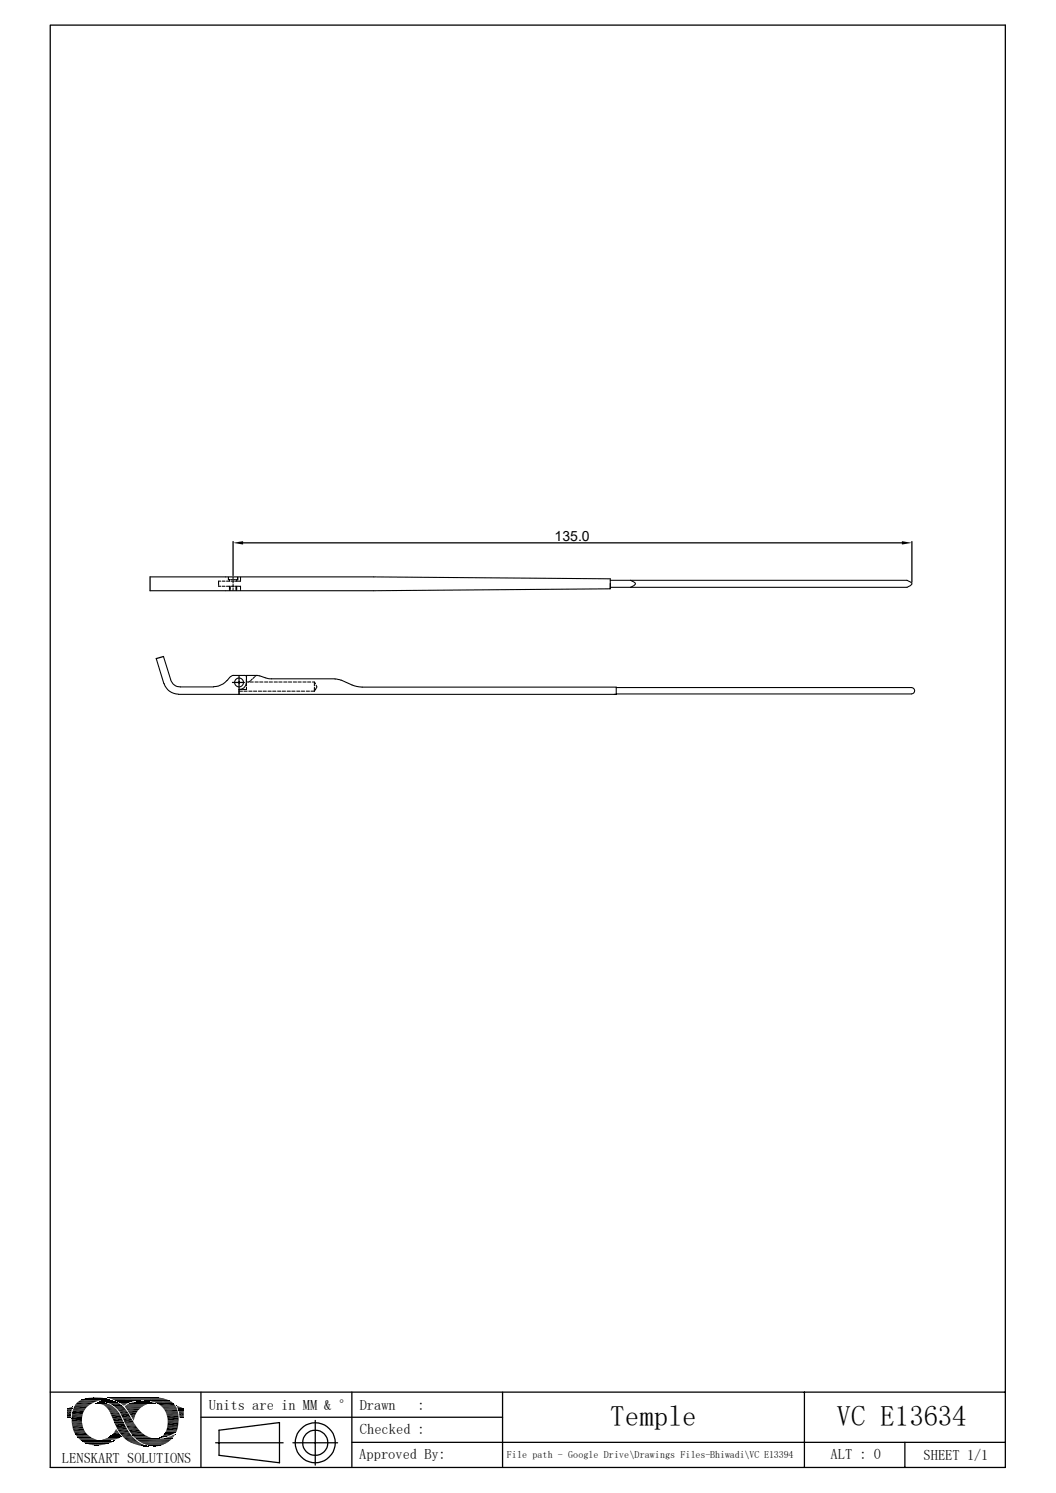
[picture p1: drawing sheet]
<svg xmlns="http://www.w3.org/2000/svg" width="210mm" height="297mm" viewBox="0 0 210 297" stroke-linecap="round" stroke-linejoin="round" font-family="sans-serif">
<g fill="none" stroke="#000" stroke-width=".21">
<path d="M29.8 114.8h44.5l47.1 .3v2l-47.1 .4h-44.5M43.5 115.9v.2M43.5 116.2v.2M43.5 116.5v.1h.4M43.9 115.6h-.4v.2M44.2 116.6h.5M44.2 115.6h.5M45 116.6h.6v.2M45.4 114.8v.5h.3M45.6 117.3v.2M45.6 115.3v.3h-.6M45.6 116.8v.2"/>
<path d="M45.6 117.1v.2M45.8 116.6v.2M45.8 116.8v.2M45.8 117.1v.2M45.8 117.3v.2M45.9 115.3h.4M45.9 115.6h.7M45.9 116.6h.7M46.4 117.1v.4M46.4 114.8v.4M46.4 115.5v.5M46.4 116.2v.6"/>
<path d="M46.4 115.3h.4M46.7 116.6h.3M46.7 115.6h.3M46.9 116.6v.2M46.9 116.8v.2M46.9 117.1v.2M46.9 117.3v.2M47.1 117.3v.2M47.1 115.3v.3M47.1 116.6v.2M47.1 116.8v.2M47.1 117.1v.2"/>
<path d="M47.2 116.6h.3M47.2 115.6h.3M47.3 114.8v.5h-.3M47.6 116.6h.2v.2M47.8 114.8v.1M47.8 115v.2M47.8 115.3v.1M47.8 115.5l-.2 .1M47.8 116.8v.2M47.8 117.1v.2M47.8 117.3v.2M121.4 116v1.1"/>
<path d="M121.4 115.4h59a1.06 1.06 0 0 1 1 .8l-1 .6h-59M125.4 115.4a1.06 1.06 0 0 1 1 .8l-1 .6M31.1 131l1.5 5M32.5 130.6l1.5 4.7a1.97 1.97 0 0 0 1.9 1.4h6.6l.9-.2a3.4 3.4 0 0 0 1.7-1.1M32.6 136a2.95 2.95 0 0 0 2.9 2.1M45.8 134.6l-.7 .8M45.8 134.6l.5-.2h2.6l.1 .2v1.2M47.5 137.5h.7M47.8 137.2h-.3v.9M47.9 137.2h.3M48.4 137.2h.3M48.5 137.5h.6"/>
<path d="M49 135.8a1.38 1.38 0 0 1-1.4 1.4M49 135.7h.4M49 134.8v-.4a6.7 6.7 0 0 1 3.7 .4l1 .2h12.9M49 136.7v.5h-.2M49 135v.6M49 135.9v.5M49.5 137.5h.6M49.7 135.5l-.2 .2M49.7 135.7h.7M50.2 135.1l-.3 .3M50.4 137.5h.7M50.6 134.7l-.3 .3"/>
<path d="M50.7 135.7h.7M51 134.4l-.2 .1M51.4 137.5h.6M51.6 135.7h.7M52.3 137.5h.7M52.6 135.7h.7M53.3 137.5h.6M53.6 135.7h.6M54.2 137.5h.7M54.5 135.7h.7M55.2 137.5h.6M55.5 135.7h.6"/>
<path d="M56.1 137.5h.7M56.4 135.7h.7M57.1 137.5h.6M57.4 135.7h.6M58 137.5h.7M58.3 135.7h.7M59 137.5h.6M59.3 135.7h.6M59.9 137.5h.7M60.2 135.7h.7M60.9 137.5h.7M61.2 135.7h.6"/>
<path d="M61.8 137.5h.7M62.1 135.7h.4l.2 .3M62.5 135.7v.7M62.5 136.7v.8M62.6 137.4l-.1 .1M62.8 137.1l-.1 .2M62.9 136.3l.1 .4-.1 .1M62.9 136.9l-.1 .1M66.6 135.1l1.3 .2M67.9 135.3a9.3 9.3 0 0 0 3.6 1.4h51.1v1.4h-87.1M122.1 138.1h.4M122.6 136.8h58.7a.64 .64 0 0 1 .6 .6 .64 .64 0 0 1-.6 .6h-58.7"/>
<path d="M14.9 279.5h3M15.5 278.8h3.9M32.2 279.9h2.9M14.3 281.7h2.1M14.5 280.4h2.5M15.2 285.7h2.7M24 285.4h2.1M24.4 285.9h2.1M24.9 286.4h2.1M25.1 286.6h2.2M25.4 284.2h2.2M33 281.1h2.4"/>
<path d="M33.4 282.9h2.1"/>
<circle cx="47.5" cy="135.8" r=".88"/>
</g>
<g fill="none" stroke="#000" stroke-width=".25">
<path d="M10 5h189.9v286.9h-189.9zM29.8 114.8v2.7M46.4 107.7v6.8M48.3 108h131.1M181.4 107.7v8.1M32.5 130.6l-1.4 .4M46.2 135.8h1.2M47.5 135.8h.1M47.5 134.4v1.2M47.5 135.7v.1M47.5 135.9v1.2M47.7 135.8h.9"/>
<path d="M10 276.9h189.9M14.7 279.7h2.9M40 276.9v15M70 276.9v15M99.9 276.9v15M160 276.9v15M14.3 281.5h2.1M14.3 283.3h2.1M14.7 284.9h2.4M15 285.5h2.6M24.6 286.1h2.2M24.9 280.1h3.2"/>
<path d="M25.1 283.8h2.1M25.3 284h2.1M26.1 285.4h2.7M27.2 286.5h6.8M33.1 281.3h2.4M33.4 282.7h2.1M40 281.9h59.9M42.9 287h13.4M43.6 284.5l12-1.5v8l-12-1.5zM58.3 287h8.8M62.7 282.6v8.9M70 286.9h129.9"/>
<path d="M180 286.9v5"/>
<circle cx="62.7" cy="287" r="2.51"/>
<circle cx="62.7" cy="287" r="4"/>
</g>
<g fill="#000">
<path d="M46.4 108l1.9-.3v.6zM179.4 107.7l2 .3-2 .3zM14.3 279.9h.1zM13.8 280l.5-.1 .1 .1zM14.3 279.9h.1v.1zM18.3 278h1.6zM18.7 278h1.2zM19.1 279.1h1.9zM19.2 279.1h1.8zM19.2 279.1h1.7zM19.4 279.1h1.5zM19.5 279.1h1z"/>
<path d="M19.4 279.1h1.2zM19.5 279.1h1.1zM19.6 279.1h.9zM19.6 279.2l1.9 .1zM19.7 278.8h.2zM19.6 279.1h.8zM19.8 279.1h.6zM20 279.3l1.7 .1zM19.8 279.1h.4zM20.1 279l.1 .1zM20.1 279h.1zM20.2 279.4h1.6z"/>
<path d="M20.4 279.4l1.7 .2h-1.4zM20.4 279.4h1.4l.3 .2zM20.5 278.7h1.8zM20.5 278.7h1.7zM20.6 278.6l1.6 .1zM20.7 279.6l1.7 .1h-1.5zM20.7 279.6h1.4l.3 .1zM20.6 278.6h1.4zM20.9 278.6h1.1zM20.9 279.7l1.6 .1zM21 279.8l1.7 .2h-1.4zM21 279.8h1.5l.2 .2z"/>
<path d="M21.2 278.6h.3zM20.9 278.6h.8zM21.2 278.6h.5zM21.5 278.4h.3zM21.8 279.2h1.9zM22.4 279.6h1.9zM22.5 279.6h1.8zM22.5 279.6l1.8 .1zM22.6 279.7l2 .2h-1.7zM22.6 279.7h1.7l.3 .2zM22.9 279.9l1.9 .2h-1.7zM22.9 279.9h1.7l.2 .2z"/>
<path d="M23.7 279l1.9 .1zM23.8 279.1h1.8zM23.8 279.1h1.6zM24 279.1h1.4zM24 279.1l1.3 .1zM24 279.2l1 .2h-.7zM24 279.2h1.3l-.3 .2zM24.3 279.4l.6 .1zM24.3 279.4h.7zM24.4 279.5l.3 .1zM24.4 279.5h.5zM24.6 279.6v.1z"/>
<path d="M24.6 279.6h.1zM27.5 278.8h2zM27.5 278.8h1.9zM28.2 278.8h1.2zM28.2 278.8h.7zM30.4 279.2h.4zM30.4 279.2h.5zM30.7 279.2h.2zM30.9 278h.2zM35.1 279.7h.2zM35.1 279.7l.5 .1zM35.2 279.8l.8 .2h-.7z"/>
<path d="M35.2 279.8l.8 .2zM35.3 280l1 .1h-1zM35.3 280h.7l.3 .1zM13.3 280.2h1.1zM13.3 280.2l1 .1zM13.3 280.3l1 .1h-1zM13.3 280.3h1v.1zM13.3 280.4l.9 .4h-.9zM13.3 280.4h1l-.1 .4zM13.3 280.8h.9zM13.3 280.8l.8 .5h-.8zM13.3 280.8h.9l-.1 .5z"/>
<path d="M13.3 281.3l.8 .4h-.8zM13.3 281.3h.8v.4zM13.3 281.7h.8zM13.3 281.7l.8 .2h-.8zM13.3 281.7h.8v.2zM13.3 281.9h.8zM13.3 281.9l.8 .1zM13.4 280.2h1zM13.7 280.1l.7 .1zM13.7 280.1h.7zM13.8 280h.6zM14.3 282.3l2 .4h-2z"/>
<path d="M14.3 282.3h2v.4zM18.3 287.4l1.9 .1zM18.3 287.4h1.9zM18.4 287.5h1.1zM18.4 287.5h1.8zM18.9 287.5h.6zM19.1 287.5h.4zM20.4 286.4l1.9 .1zM20.4 286.4h2zM20.6 286.5h1.5zM20.6 286.5h1.7zM20.7 286.5h1.1z"/>
<path d="M20.7 286.5h1.4zM21 286.5h.6zM21 286.5h.8zM21.3 280l1.7 .2h-1.6zM21.3 280h1.4l.3 .2zM21.3 286.5h.3zM21.4 286.5h.2zM21.4 280.2l1.8 .3h-1.6zM21.4 280.2h1.6l.2 .3zM21.6 280.5h1.6zM21.6 280.5l1.8 .2h-1.7zM21.6 280.5h1.6l.2 .2z"/>
<path d="M21.7 280.7l1.8 .1h-1.7zM21.7 280.7h1.7l.1 .1zM21.8 280.8l1.8 .2h-1.7zM21.8 280.8h1.7l.1 .2zM21.9 281l1.8 .1zM21.9 281.1l1.9 .2h-1.8zM21.9 281.1h1.8l.1 .2zM21.5 286.7h1.1zM21.9 286.7h.7zM22 281.3l1.8 .1zM22 286.7h.6zM22.1 281.4l1.9 .3h-1.8z"/>
<path d="M22.1 281.4h1.7l.2 .3zM22.1 285.6l1.9 .1zM22.1 285.6h1.9zM22.2 281.7l2 .5h-1.8zM22.2 281.7h1.8l.2 .5zM22.2 285.5l1.8 .1zM22.2 285.5h1.7zM22.2 286.7h.5zM22.3 286.7h.4zM22.4 286.7h.3zM22.4 282.2l2.1 .5h-1.9zM22.4 282.2h1.8l.3 .5z"/>
<path d="M22.4 285.3h1.4zM22.4 285.3l1.5 .2h-1.7zM22.4 285.3h1.4l.1 .2zM22.6 286.6h.2zM22.6 282.7l1.9 .1zM22.7 282.8l1.9 .1zM22.7 282.9l1.9 .1zM22.7 285l1.1 .3h-1.4zM22.7 285h.9l.2 .3zM22.7 283h1.9zM22.7 284.9l.9 .1zM22.8 283l1.9 .2h-1.9z"/>
<path d="M22.8 283h1.8l.1 .2zM22.8 283.2l2.3 .9h-1.9zM22.8 283.2h1.9l.4 .9zM22.9 284.7l.6 .2h-.8zM22.9 284.7h.5l.1 .2zM22.6 286.6h.3zM22.9 284.6l.5 .1h-.5zM22.9 284.6l.5 .1zM23 284.4h.2zM23 284.4l.3 .2h-.4zM23 284.4l.3 .2zM23.1 284.4h.1z"/>
<path d="M23.1 280.1l1.8 .2h-1.5zM23.1 280.1h1.7l.1 .2zM23.4 280.3l1.8 .4h-1.6zM23.4 280.3h1.5l.3 .4zM23.6 280.7l1.7 .1zM23.7 280.8l1.9 .4h-1.6zM23.7 280.8h1.6l.3 .4zM24 281.2l1.6 .1zM24 281.3l2 .7h-1.7zM24 281.3h1.6l.4 .7zM24.3 282l1.8 .2h-1.7zM24.3 282h1.7l.1 .2z"/>
<path d="M24.4 282.2l2 .5h-1.7zM24.4 282.2h1.7l.3 .5zM24.7 282.7l1.9 .3h-1.8zM24.7 282.7h1.7l.2 .3zM24.8 283l1.9 .2h-1.8zM24.8 283h1.8l.1 .2zM24.9 283.2h1.8zM24.9 283.2l1.9 .1zM24.9 283.3h1.9zM25 283.3l1.9 .1zM25 283.4l2 .1h-1.9zM25 283.4h1.9l.1 .1z"/>
<path d="M25.1 283.5l1.9 .1zM25.4 280.6l2 .1zM25.4 280.7l1.7 .4h-1.4zM25.4 280.7h2l-.3 .4zM25.5 284.4l2.5 .5h-2.1zM25.5 284.4h2.1l.4 .5zM25.7 281.1l1.2 .4h-.9zM25.7 281.1h1.4l-.2 .4zM25.8 286.9l2 .1h-1.7zM25.8 286.9h1.7l.3 .1zM26 281.5l.9 .1zM26 281.6l.8 .3h-.6z"/>
<path d="M26 281.6h.9l-.1 .3zM26.1 287l2 .2h-1.5zM26.1 287h1.7l.3 .2zM26.2 281.9l.5 .2h-.4zM26.2 281.9h.6l-.1 .2zM26.3 282.1l.4 .1h-.3zM26.3 282.1h.4v.1zM26.4 282.2l.2 .3zM26.4 282.2h.3l-.1 .3zM26.5 282.5l.1 .1zM26.6 287.2l1.7 .1zM26.8 287.3l1.9 .2h-1.2z"/>
<path d="M26.8 287.3h1.5l.4 .2zM27.5 287.5h1.3zM27.6 287.5l1.4 .1zM28 287.6h1.1zM28.1 287.6l1.1 .1zM28.2 287.7h1.1zM28.5 287.7h.9zM28.6 287.7h.9zM29 287.7h.5zM29.2 287.7h.3zM29.3 287.7h.2zM29.6 287.5l2 .2z"/>
<path d="M30.2 287.7h1.3zM30.2 287.7h1.4zM30.4 287.7h.9zM30.4 287.7h1.1zM30.5 287.7h.5zM30.5 287.7h.8zM30.7 287.7h.3zM31.8 286h.2zM31.8 286h.1zM31.8 286h.4zM31.9 286h.4zM32.1 285.8h.8z"/>
<path d="M32.1 285.8h.9zM31.9 286l.2-.2 .2 .2zM32.1 285.8h.8l-.6 .2zM32.1 285.8h1zM32.2 285.8h.9zM32.3 286.2h1.9zM32.2 285.8l.2-.2 .7 .2zM32.4 285.6h1.3l-.6 .2zM32.5 285.5l1.2 .1zM32.5 285.5h1.3zM32.6 286.1h1.6zM32.7 285.2l1.1 .3h-1.3z"/>
<path d="M32.7 285.2h1.8l-.7 .3zM32.7 286.1h1.5zM32.7 285.2h1.8zM32.8 285l2 .1zM32.8 285.1l1.7 .1h-1.8zM32.8 285.1h2l-.3 .1zM32.8 286.1h1.5zM33.1 286h1.3zM33.2 281.6l2.3 .5h-2.2zM33.2 281.6h2.3v.5zM33.2 284l2 .5h-2.1zM33.2 284h2.1l-.1 .5z"/>
<path d="M33.2 286h1.2zM33.4 283l2 .5h-2.1zM33.4 283h2.1l-.1 .5zM33.4 285.9h1zM33.6 285.8h.9zM33.7 285.8h.8zM33.9 285.7h.6zM34.1 285.7h.5zM34.1 285.7l.3-.2 .2 .2zM34.4 285.5h.3l-.1 .2zM34.4 285.5l.3-.1v.1zM34.7 285.4v.1z"/>
<path d="M35.3 280.1l1.1 .1zM35.3 280.2h1.2zM35.3 280.2l1.2 .1zM35.4 280.3l1.1 .1h-1.1zM35.4 280.3h1.1v.1zM35.4 280.4h1.1zM35.5 280.4l1 .2h-1zM35.5 280.4h1v.2zM35.5 280.6h1zM35.5 280.6l1 .1zM35.6 280.7l.9 .1zM35.6 280.8l.9 .3h-.9z"/>
<path d="M35.6 280.8h.9v.3zM35.6 281.1h.9zM35.6 281.1l.9 .5h-.8zM35.6 281.1h.9v.5zM35.7 281.6l.8 .2h-.8zM35.7 281.6h.8v.2zM35.7 281.8l.8 .2h-.8zM35.7 281.8h.8v.2zM35.7 282h.8zM35.7 282l.8 .1zM35.8 282.1h.7zM35.9 282.1h.6z"/>
<path d="M36 282.1h.5zM36.4 282.1h.1z"/>
</g>
<g fill="none" stroke="#000" stroke-width=".2">
<path d="M14.7 279.9h2.6M15 279.4h3M15.3 279h3.5M15.7 278.7h3.9M15.9 278.6h4M16 278.6h4.2M16 278.5h4.4M16.2 278.5h4.3M16.4 278.4h5.4M16.5 278.3h5.1M16.7 278.3h4.7M16.9 278.2h4.3"/>
<path d="M17.1 278.2h3.9M17.5 278.1h3M17.6 278.1h2.9M19 279.2h2.1M19.1 279.2h2.2M19.7 278.8h3.2M19.8 278.8h2.9M19.9 278.7h2.7M20.2 278.7h2.2M20.3 278.9h2.7M20.6 279h2.7M21.3 279h2"/>
<path d="M21.3 279.1h2.4M21.3 278h10.3M21.4 278.1h10.5M21.5 278.1h11M21.8 278h7.4M21.8 278.2h10.8M21.8 278.4h-5.6M22 278.3h10.9M22.2 278.3h10.8M22.3 278.4h10.9M22.5 278.4h10.8M22.6 278.5h11"/>
<path d="M22.8 278.6h5.1M22.9 278.6h4.4M23 278.7h4.2M23.2 278.8h3.3M23.5 278.9h2.7M23.5 278.9h2.5M23.7 279h2.1M24.8 279.8h3.7M24.8 279.8h3.5M24.8 279.9h3.4M24.9 279.7h3.8M25 279.6h3.7"/>
<path d="M25.1 279.5h4M25.4 279.4h3.8M25.4 279.3h4.2M25.7 279.2h4.2M26 279.1h4.8M26.2 279h4.4M26.2 279h4.2M26.6 278.9h3.5M26.8 278.9h3.1M27.1 278.8h2.6M28.7 278.6h5M29.3 278.6h4.4"/>
<path d="M29.4 278.7h4.5M30.1 278.8h4M30.4 278.9h3.8M30.7 279h3.7M30.8 279.2h-5M31 279.1h3.5M31.2 279.2h3.3M31.9 279.7h3M32.1 279.8h2.9M14.3 282.3h2M14.3 282.8h2M14.3 283h2"/>
<path d="M14.3 283.1h2M14.3 283.5h2.1M14.4 281h2.2M14.5 280.5h2.3M14.5 284.2h2.1M14.6 284.7h2.3M15 285.3h2.3M15.3 285.8h2.7M15.4 285.9h2.6M15.4 285.9h2.8M15.5 286h2.8M15.6 286.1h3"/>
<path d="M15.7 286.3h3.3M15.9 286.4h3.1M15.9 286.4h3.6M16 286.6h3.9M16.2 286.6h3.7M16.2 286.6h4.2M16.3 286.7h5.2M16.3 286.8h6.3M16.6 286.9h5.8M16.6 286.9h5.7M16.7 287h5.5M16.9 287h5"/>
<path d="M17 287.1h4.8M17.1 287.1h4.6M17.1 287.2h4.5M17.4 287.3h4M17.7 287.3h3.2M17.9 287.4h2.8M20.5 286.3h2.6M20.7 286.2h2.8M21.1 286.2h2.5M21.2 286.1h2.6M21.5 285.9h2.5M21.5 286h2.3"/>
<path d="M21.8 285.8h2.3M21.9 285.7h2.2M22 285.7h2M22 285.6h2M22.9 286.4h-2.7M24.1 285.8h-2.3M25.1 280.2h2.7M25.4 280.6h2M25.4 286.8h2.1M26.1 285.2h2.4M26.3 285.5h2.5M26.3 285.5h2.6"/>
<path d="M26.4 285.6h2.7M26.5 285.7h2.8M26.5 285.8h3.1M26.7 285.9h3.1M26.8 286h3.3M26.8 286.1h3.7M27 286.2h4.1M27.1 286.2l7.1 .1M27.1 286.3h7M27.6 286.7h6.1M27.8 286.9h5.7M27.9 286.9h5.5"/>
<path d="M28 287h5.3M28.2 287.1h5M28.5 287.2h4.4M28.8 287.3h3.9M29 287.5h3.4M29.5 287.5h2.6M29.6 287.6h2.4M31.7 286.2h2.5M32.4 280.1h2.7M32.5 280.2h2.7M32.6 280.3h2.6M32.6 280.4h2.6"/>
<path d="M32.7 280.5h2.6M32.8 285h2.1M32.9 285h2.1M32.9 280.9h2.5M32.9 284.9h2.2M32.9 284.9h2.1M32.9 284.8h2.2M33 284.7h2.1M33 284.6h2.2M33.1 284.5h2.1M33.1 284.6h2.1M33.1 281.5h2.4"/>
<path d="M33.2 283.9h2.2M33.4 282.5h2.1"/>
</g>
<path d="M15.1 279.2h3.5M21.9 279.4h2.3M31.4 279.4h3.4M14.4 284h2.2M14.6 280.1h2.7M23.2 284.2h2.1M25.9 285h2.5M33.3 283.7h2.1" fill="none" stroke="#000" stroke-width=".34"/>
<path d="M14.4 283.7h2.1M14.8 285.2h2.5M23.4 284.5h2.1M23.6 284.8h2.1M23.8 285.1h2.1M24.2 285.6h2.1M25.2 280.4h2.6M32.7 280.6h2.6" fill="none" stroke="#000" stroke-width=".3"/>
<path d="M14.3 282.1h2M14.4 280.8h2.4M33.3 282.3h2.2" fill="none" stroke="#000" stroke-width=".42"/>
<path d="M14.3 281.2h2.3M14.5 284.5h2.3" fill="none" stroke="#000" stroke-width=".38"/>
<g font-size="5.7">
<text x="121.4" y="283.6">Temple</text>
<text x="166.4" y="283.7">VC E13634</text>
</g>
<g font-size="2.9">
<text x="41.5" y="280.6">Units are in MM &amp; °</text>
<text x="71.5" y="280.6">Drawn</text>
<text x="83" y="280.6">:</text>
<text x="71.6" y="285.2">Checked :</text>
<text x="12.3" y="291.1">LENSKART SOLUTIONS</text>
<text x="71.5" y="290.1">Approved By:</text>
<text x="165.2" y="290.3">ALT : 0</text>
<text x="183.7" y="290.4">SHEET 1/1</text>
</g>
<text font-size="2.8" x="110.3" y="107.7">135.0</text>
<text font-size="2" x="100.8" y="290">File path - Google Drive\Drawings Files-Bhiwadi\VC E13394</text>
</svg>
